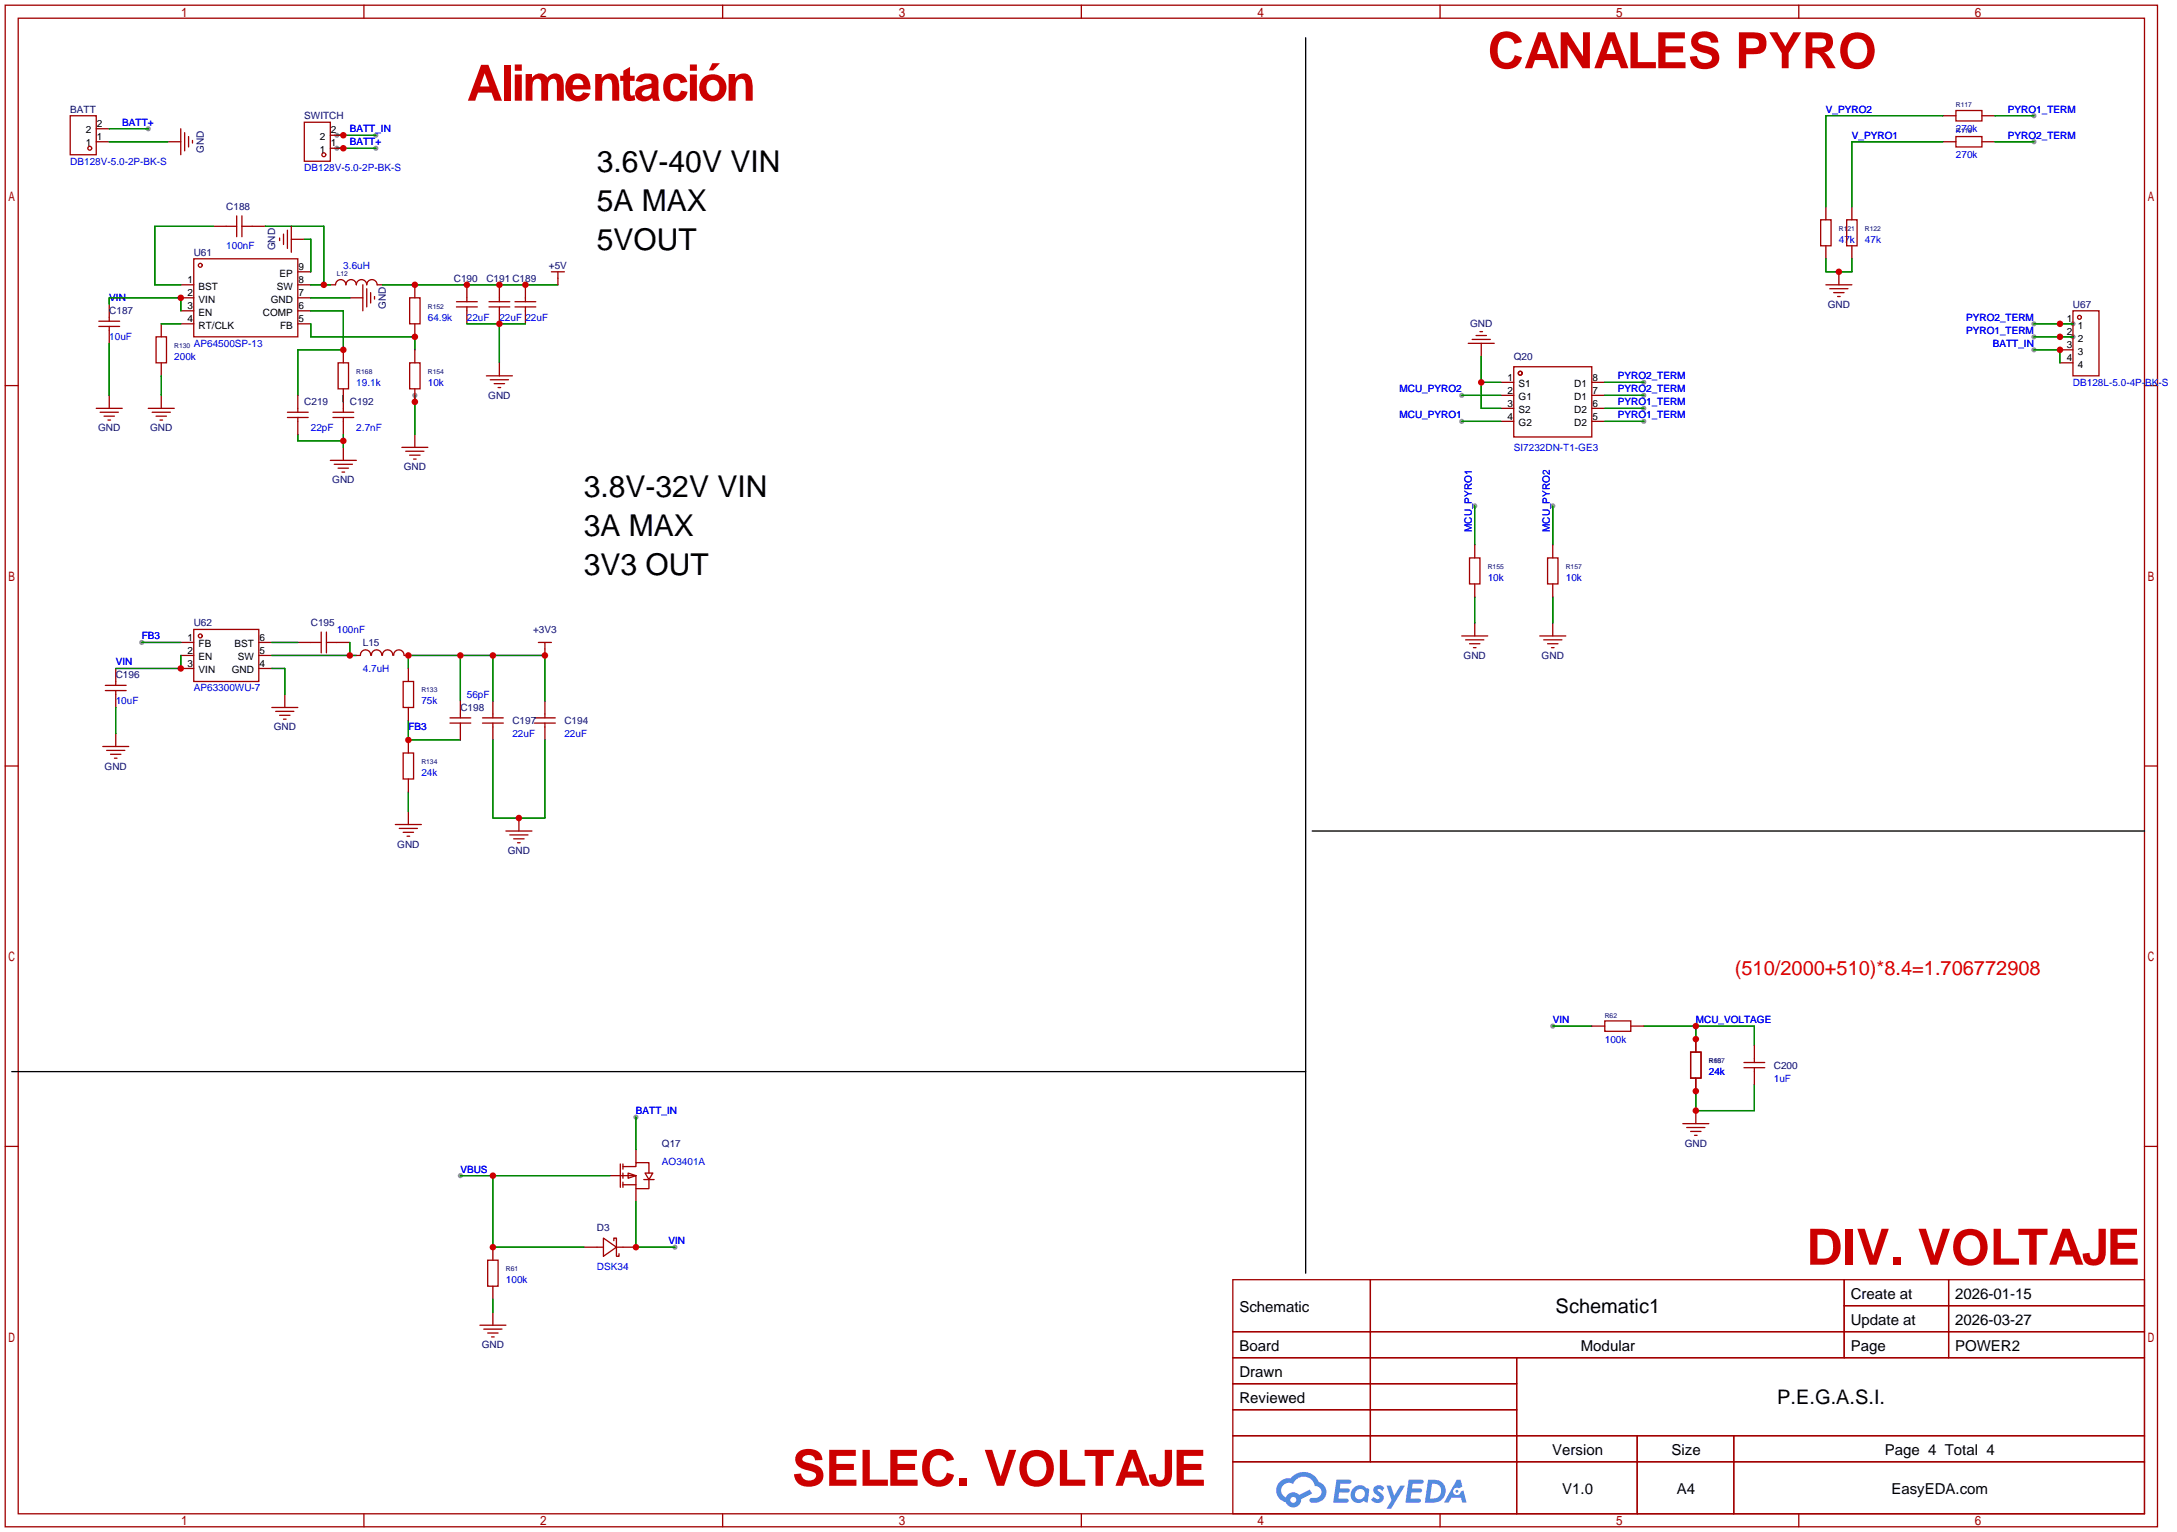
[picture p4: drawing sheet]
<svg xmlns="http://www.w3.org/2000/svg" width="425mm" height="299mm" viewBox="0 0 425 299" stroke-linecap="round" stroke-linejoin="round" font-family="sans-serif">
<g fill="#999">
<circle cx="303.3" cy="200.4" r=".51"/>
<circle cx="73.4" cy="26.4" r=".51"/>
<circle cx="65.8" cy="26.4" r=".51"/>
<circle cx="73.4" cy="29" r=".51"/>
<circle cx="65.8" cy="29" r=".51"/>
<circle cx="89.9" cy="229.6" r=".51"/>
<circle cx="124.2" cy="218.2" r=".51"/>
<circle cx="131.8" cy="243.6" r=".51"/>
<circle cx="285.5" cy="77.2" r=".51"/>
<circle cx="285.5" cy="82.3" r=".51"/>
<circle cx="321.1" cy="74.7" r=".51"/>
<circle cx="321.1" cy="77.2" r=".51"/>
<circle cx="321.1" cy="79.8" r=".51"/>
<circle cx="321.1" cy="82.3" r=".51"/>
<circle cx="288" cy="98.8" r=".51"/>
<circle cx="303.3" cy="98.8" r=".51"/>
<circle cx="29" cy="25.1" r=".51"/>
<circle cx="397.3" cy="22.6" r=".51"/>
<circle cx="397.3" cy="27.7" r=".51"/>
<circle cx="81" cy="77.2" r=".51"/>
<circle cx="27.7" cy="125.5" r=".51"/>
<circle cx="404.9" cy="63.2" r=".51"/>
<circle cx="397.3" cy="63.2" r=".51"/>
<circle cx="404.9" cy="65.8" r=".51"/>
<circle cx="397.3" cy="65.8" r=".51"/>
<circle cx="397.3" cy="68.3" r=".51"/>
</g>
<g fill="none" stroke="#a10000" stroke-width=".25">
<path d="M1 1h420.4v297.2h-420.4zM3.6 3.6h415.2v292.1h-415.2zM71.1 1v2.6M141.1 1v2.6M211.2 1v2.6M281.3 1v2.6M351.3 1v2.6M1 75.3h2.6M418.8 75.3h2.6M1 149.6h2.6M418.8 149.6h2.6M1 223.9h2.6"/>
<path d="M418.8 223.9h2.6M240.8 249.9h178v45.8h-178zM267.7 249.9v35.6M360.2 249.9v15.3M360.2 255h58.6M380.6 249.9v15.3M240.8 260.1h178M240.8 265.2h178M240.8 270.3h55.4M240.8 275.3h55.4M296.2 265.2v30.5M71.1 295.7v2.5"/>
<path d="M141.1 295.7v2.5M211.2 295.7v2.5M240.8 280.4h178M240.8 285.5h178M281.3 295.7v2.5M319.8 280.4v15.3M338.6 280.4v15.3M351.3 295.7v2.5"/>
</g>
<g fill="#5487ff">
<path d="M268.5 290.3a1.3 1.3 0 0 1 1.9 .3l-.4 .6a.54 .54 0 0 0-1-.2l.2 .2a1.58 1.58 0 0 1 1 1.6 1.43 1.43 0 0 1-2.4 .1l.5-.6a.64 .64 0 0 0 .5 .5 .64 .64 0 0 0 .6-.3l-.1-.2a1.35 1.35 0 0 1-1-1.8z"/>
<path d="M270.8 290.2h.8l.7 1.9 1.2-1.9h.9l-2.7 4.5h-.9l1-1.7z"/>
<path d="M261 289h1.7a1.31 1.31 0 0 1 1.2 .2 .4 .4 0 0 1-.3 .6h-1.8l-.1 .9h1.6a.4 .4 0 0 1 .3 .4 .4 .4 0 0 1-.4 .4h-1.6l-.2 1.2h.8a1.23 1.23 0 0 1 1.2 .2 .39 .39 0 0 1-.4 .6h-2.6z"/>
<path d="M275.1 289h1.7a1.32 1.32 0 0 1 1.2 .2 .39 .39 0 0 1-.3 .6h-1.8l-.1 .9h1.6a.4 .4 0 0 1 .4 .4 .4 .4 0 0 1-.5 .4h-1.6l-.2 1.2h.8a1.23 1.23 0 0 1 1.2 .2 .39 .39 0 0 1-.4 .6h-2.6z"/>
<path d="M284.5 289h.8l.3 1.3-.6 .4a.75 .75 0 0 0-1.1 .3 .75 .75 0 0 0 .5 1 .75 .75 0 0 0 .9-.6l.5-.3 .6 2.4h-.8l-.3-1h-1.8l-.5 1h-1z"/>
<path d="M278.9 289l-.6 4.5h1.4a2.27 2.27 0 0 0 2.7-2.3 2.27 2.27 0 0 0-2.7-2.2zM279.7 289.8a1.5 1.5 0 0 1 1.8 1.5 1.5 1.5 0 0 1-1.9 1.4h-.3z"/>
<path d="M264.4 290.6a1.6 1.6 0 0 0-.4 2.3 1.6 1.6 0 0 0 2.3 .2l.8 .4 .3-2.5-.1-.3h-.5a1.58 1.58 0 0 0-2.4-.1zM265 291.1a.99 .99 0 0 1 1.6 .3 .99 .99 0 0 1-.9 1.4 .94 .94 0 0 1-1-.5 .94 .94 0 0 1 .3-1.2z"/>
<path d="M250 289.4a2.37 2.37 0 0 0 1.1 4 1.54 1.54 0 0 0 1.8 1 1.54 1.54 0 0 0 1.2-1.6l2.2-1.1-.5-.8-2.1 1.1a1.57 1.57 0 0 0-2.6 .4 1.5 1.5 0 0 1-.7-2.1 1.5 1.5 0 0 1 2.2-.5 2.23 2.23 0 0 1 2.3-1.4 2.23 2.23 0 0 1 1.9 1.8 1.16 1.16 0 0 1 1.3 1.1 1.16 1.16 0 0 1-1.1 1.3h-.7a.47 .47 0 0 0-.5 .3 .47 .47 0 0 0 .4 .6 2.17 2.17 0 0 0 2.5-1 2.17 2.17 0 0 0-.4-2.7l-.7-.4a3.2 3.2 0 0 0-5.5-.7l-1.1 .1zM252 292.9a.6 .6 0 0 1 1.2 0 .6 .6 0 0 1-1.2 0z"/>
<circle cx="284.6" cy="291.3" r=".28"/>
</g>
<path d="M255 7.4v241.3M256.3 162.3h162.5M2.3 209.3h252.7" fill="none" stroke="#000" stroke-width=".25"/>
<g fill="none" stroke="#008700" stroke-width=".25">
<path d="M21.3 27.7h11.5M21.3 25.1h7.7M65.8 26.4h7.6M65.8 29h7.6M379.5 27.7h-17.8v12.7M379.5 22.6h-22.9v17.8M389.6 27.7h7.7M389.6 22.6h7.7M21.3 59.4v-1.2h14v2.5M41.7 44.2h-11.5v11.4h5.1M51.8 44.2h11.4v11.4M59.4 46.7h1.3v6.4"/>
<path d="M60.7 58.2h7.6M60.7 55.6h3.8M74.7 55.6h34.3M356.6 50.5v2.6h5.1v-2.6M21.3 67.1v10.1M31.5 63.2h3.8M31.5 73.4v3.8M60.7 63.2v2.6h20.3v2.5M60.7 60.7h6.4v7.6h-8.9v8.9M67.1 77.2v1.3M81 77.2v7.6M91.2 63.2h11.4"/>
<path d="M97.5 63.2v7.7M285.5 77.2h7.6M289.3 69.6v10.2h3.8M289.3 74.7h3.8M313.4 77.2h7.7M313.4 74.7h7.7M313.4 79.8h7.7M397.3 65.8h7.6M397.3 68.3h5v2.6M397.3 63.2h7.6M58.2 84.8v1.3h8.9M67.1 84.8v2.6"/>
<path d="M285.5 82.3h7.6M288 98.8v7.6M303.3 98.8v7.6M313.4 82.3h7.7M288 116.6v5.1M303.3 116.6v5.1M22.6 138.2v5.1M27.7 125.5h7.6M35.3 128v2.6h-12.7M53.1 130.6h2.5v5M53.1 125.5h5.1M53.1 128h16.5"/>
<path d="M68.3 125.5v2.5M79.8 130.6v-2.6h26.6v8.9M89.9 128v8.9M96.3 128v8.9M79.8 140.7v3.8h10.1M79.8 154.7v3.8M96.3 144.5v15.3h10.1v-15.3M124.2 218.2v6.3M303.3 200.4h7.6M321.1 200.4h21.5v3.8M331.2 200.4v2.5M342.6 211.8v5.1h-11.4v-3.8"/>
<path d="M89.9 229.6h29.2M96.3 229.6v14h17.7M124.2 234.7v8.9h7.6M96.3 253.7v2.6"/>
</g>
<g fill="none" stroke="#a10000" stroke-width=".25">
<path d="M13.7 22.6h5.1v7.6h-5.1zM18.8 27.7h2.5M18.8 25.1h2.5M32.8 27.7h2.5M35.3 25.1v5.1M36.1 25.9v3.6M36.8 26.7v2M37.6 27.4v.5M59.4 23.9h5.1v7.6h-5.1zM64.5 29h2.6M64.5 26.4h2.6M379.5 27.7h2.5"/>
<path d="M379.5 22.6h2.5M382 21.6h5.1v2h-5.1zM382 26.7h5.1v2h-5.1zM387.1 27.7h2.5M387.1 22.6h2.5M21.3 59.4v3.3M35.3 55.6h2.5M35.3 58.2h2.5M37.8 50.5h20.4v15.3h-20.4zM41.7 44.2h4.5M46.2 42.2v4M47.2 44.2h4.6"/>
<path d="M47.2 42.2v4M54.6 46.5v.5M55.4 45.7v2.1M56.1 45v3.5M56.9 46.7h2.5M56.9 44.2v5.1M58.2 55.6h2.5M58.2 58.2h2.5M58.2 53.1h2.5M64.5 55.6h1a1.02 1.02 0 0 1 1.1-1 1.02 1.02 0 0 1 1 1 1.02 1.02 0 0 1 1-1 1.02 1.02 0 0 1 1 1 1.02 1.02 0 0 1 1-1 1.02 1.02 0 0 1 1 1 1.02 1.02 0 0 1 1-1 1.02 1.02 0 0 1 1.1 1h1M68.3 58.2h2.6M70.9 55.6v5.1"/>
<path d="M71.6 56.4v3.5M72.4 57.2v2M73.2 57.9v.5M80 58.2h2v5h-2zM81 55.6v2.6M89.2 59.9h4M89.2 58.9h4M91.2 55.6v3.3M91.2 59.9v3.3M95.5 59.9h4.1M95.5 58.9h4.1M97.5 55.6v3.3"/>
<path d="M97.5 59.9v3.3M100.6 59.9h4M100.6 58.9h4M102.6 55.6v3.3M102.6 59.9v3.3M107.7 53.1h2.5M109 53.1v2.5M355.6 42.9h2v5.1h-2zM356.6 40.4v2.5M356.6 48v2.5M356.6 55.6h5.1M357.4 56.4h3.5"/>
<path d="M358.1 57.2h2.1M358.9 57.9h.5M359.2 53.1v2.5M360.7 42.9h2v5.1h-2zM361.7 40.4v2.5M361.7 48v2.5M18.8 79.8h5.1M19.3 63.8h4.1M19.3 62.7h4.1M21.3 63.8v3.3M21.3 77.2v2.6M29 79.8h5"/>
<path d="M30.5 65.8h2v5.1h-2zM31.5 63.2v2.6M31.5 70.9v2.5M31.5 77.2v2.6M35.3 60.7h2.5M35.3 63.2h2.5M58.2 60.7h2.5M58.2 63.2h2.5M58.2 77.2v3.3M66 70.9h2.1v5h-2.1zM67.1 68.3v2.6M67.1 75.9v4.6"/>
<path d="M80 70.9h2v5h-2zM81 63.2v2.6M81 68.3v2.6M81 75.9v2.6M95 73.4h5.1M95.8 74.2h3.5M96.5 74.9h2.1M97.3 75.7h.5M97.5 70.9v2.5M286.8 67.1h5M287.5 66.3h3.6M288.3 65.5h2"/>
<path d="M289.1 64.8h.5M289.3 67.1v2.5M293.1 74.7h2.6M293.1 77.2h2.6M293.1 79.8h2.6M295.7 71.6h15.2v13.7h-15.2zM310.9 74.7h2.5M310.9 77.2h2.5M310.9 79.8h2.5M402.3 63.2h2.6M402.3 65.8h2.6M402.3 68.3h2.6"/>
<path d="M402.3 70.9h2.6M404.9 60.7h5.1v12.7h-5.1zM19.6 80.5h3.5M20.3 81.3h2.1M21.1 82h.5M29.7 80.5h3.6M30.5 81.3h2M31.2 82h.5M56.1 80.5h4.1M56.1 81.5h4.1M58.2 81.5v3.3M64.5 89.9h5.1"/>
<path d="M65 80.5h4.1M65 81.5h4.1M65.3 90.7h3.5M66 91.4h2.1M66.8 92.2h.5M67.1 81.5v3.3M67.1 87.4v2.5M78.5 87.4h5.1M79.2 88.1h3.6M80 88.9h2M80.8 89.7h.5M81 84.8v2.6"/>
<path d="M293.1 82.3h2.6M310.9 82.3h2.5M287 109h2.1v5h-2.1zM288 106.4v2.6M288 114v2.6M302.3 109h2v5h-2zM303.3 106.4v2.6M303.3 114v2.6M20.6 134.9h4M20.6 133.9h4M22.6 130.6v3.3M22.6 134.9v3.3"/>
<path d="M35.3 125.5h2.5M35.3 128h2.5M35.3 130.6h2.5M37.8 122.9h12.7v10.2h-12.7zM50.5 125.5h2.6M50.5 128h2.6M50.5 130.6h2.6M53.1 138.2h5.1M53.8 138.9h3.6M54.6 139.7h2M55.6 135.6v2.6M58.2 125.5h4.5"/>
<path d="M62.7 123.4v4.1M63.8 125.5h4.5M63.8 123.4v4.1M69.6 128h.8M70.4 128a1.01 1.01 0 0 1 1-1.1 1.01 1.01 0 0 1 1 1.1M72.5 128a1.01 1.01 0 0 1 1.1-1.1 1.01 1.01 0 0 1 1 1.1M74.7 128a1.01 1.01 0 0 1 1-1.1 1.01 1.01 0 0 1 1 1.1M76.9 128a1.01 1.01 0 0 1 1-1.1 1.01 1.01 0 0 1 1 1.1M78.7 133.1h2.1v5.1h-2.1zM79 128h.8M79.8 130.6v2.5M79.8 138.2v2.5"/>
<path d="M89.9 136.9v3.3M96.3 136.9v3.3M105.2 125.5h2.5M106.4 125.5v2.5M106.4 136.9v3.3M285.5 124.2h5.1M286.3 125h3.5M287 125.7h2.1M287.8 126.5h.5M288 121.7v2.5M300.7 124.2h5.1M301.5 125h3.6"/>
<path d="M302.3 125.7h2M303 126.5h.5M303.3 121.7v2.5M20.1 145.8h5M20.8 146.6h3.6M21.6 147.3h2M22.4 148.1h.5M22.6 143.3v2.5M55.4 140.5h.5M78.7 147.1h2.1v5h-2.1zM79.8 144.5v2.6M79.8 152.1v2.6"/>
<path d="M79.8 158.5v2.5M87.9 141.2h4M87.9 140.2h4M89.9 141.2v3.3M94.2 141.2h4.1M94.2 140.2h4.1M96.3 141.2v3.3M101.3 159.8v2.5M104.4 141.2h4.1M104.4 140.2h4.1M106.4 141.2v3.3M77.2 161h5.1"/>
<path d="M78 161.8h3.5M78.7 162.6h2.1M79.5 163.3h.5M98.8 162.3h5.1M99.6 163.1h3.5M100.3 163.8h2.1M101.1 164.6h.5M313.4 199.4h5.1v2h-5.1zM310.9 200.4h2.5M318.5 200.4h2.6M328.7 219.5h5.1M330.2 205.5h2v5.1h-2z"/>
<path d="M331.2 202.9v2.6M331.2 210.6v2.5M331.2 216.9v2.6M340.6 208.5h4.1M340.6 207.5h4.1M342.6 204.2v3.3M342.6 208.5v3.3M119.1 229.6h5.1v2.6h2.5v-1.8M121.2 227.3v4.6M121.7 227.8h2.5v-.7h2.5v2M121.7 231.4h2.5M121.7 227.3v1"/>
<path d="M121.7 229.1v1M121.7 230.9v1M122.7 229.1l1.5 .5-1.5 .5zM124.2 224.5v2.6M124.2 232.2v2.5M125.7 230.4h2.1M126 229.1h1.5l-.8 1.3zM329.4 220.2h3.6M330.2 221h2M331 221.7h.5M93.7 258.8h5.1M94.5 259.6h3.5"/>
<path d="M95.2 246.1h2.1v5.1h-2.1zM96.3 243.6v2.5M96.3 251.2v2.5M96.3 256.3v2.5M114 243.6h3.9M117.9 241.8l2.5 1.8-2.5 1.8zM119.9 242.3v-.5h.5v3.6h.5v-.5M120.4 243.6h3.8M95.2 260.3h2.1M96 261.1h.5"/>
<circle cx="17.5" cy="29" r=".38"/>
<circle cx="63.2" cy="30.2" r=".38"/>
<circle cx="39.1" cy="51.8" r=".38"/>
<circle cx="296.9" cy="72.9" r=".38"/>
<circle cx="406.1" cy="62" r=".38"/>
<circle cx="39.1" cy="124.2" r=".38"/>
</g>
<g fill="#c00">
<circle cx="331.2" cy="200.4" r=".63"/>
<circle cx="331.2" cy="202.9" r=".63"/>
<circle cx="331.2" cy="216.9" r=".63"/>
<circle cx="331.2" cy="213.1" r=".63"/>
<circle cx="67.1" cy="26.4" r=".63"/>
<circle cx="67.1" cy="29" r=".63"/>
<circle cx="96.3" cy="229.6" r=".63"/>
<circle cx="96.3" cy="243.6" r=".63"/>
<circle cx="124.2" cy="243.6" r=".63"/>
<circle cx="289.3" cy="74.7" r=".63"/>
<circle cx="35.3" cy="58.2" r=".63"/>
<circle cx="63.2" cy="55.6" r=".63"/>
<circle cx="91.2" cy="55.6" r=".63"/>
<circle cx="97.5" cy="55.6" r=".63"/>
<circle cx="102.6" cy="55.6" r=".63"/>
<circle cx="81" cy="55.6" r=".63"/>
<circle cx="81" cy="65.8" r=".63"/>
<circle cx="81" cy="78.5" r=".63"/>
<circle cx="67.1" cy="68.3" r=".63"/>
<circle cx="67.1" cy="86.1" r=".63"/>
<circle cx="97.5" cy="63.2" r=".63"/>
<circle cx="35.3" cy="130.6" r=".63"/>
<circle cx="68.3" cy="128" r=".63"/>
<circle cx="79.8" cy="144.5" r=".63"/>
<circle cx="79.8" cy="128" r=".63"/>
<circle cx="89.9" cy="128" r=".63"/>
<circle cx="96.3" cy="128" r=".63"/>
<circle cx="106.4" cy="128" r=".63"/>
<circle cx="101.3" cy="159.8" r=".63"/>
<circle cx="359.2" cy="53.1" r=".63"/>
<circle cx="402.3" cy="63.2" r=".63"/>
<circle cx="402.3" cy="65.8" r=".63"/>
<circle cx="402.3" cy="68.3" r=".63"/>
</g>
<g font-size="9.8" fill="#c00">
<text x="290.6" y="13.3">CANALES PYRO</text>
<text x="91.2" y="19.7">Alimentación</text>
<text x="352.8" y="247">DIV. VOLTAJE</text>
<text x="154.7" y="290.2">SELEC. VOLTAJE</text>
</g>
<g font-size="5.9">
<text x="116.6" y="33.5">3.6V-40V VIN</text>
<text x="116.6" y="41.2">5A MAX</text>
<text x="116.6" y="48.8">5VOUT</text>
<text x="114" y="97">3.8V-32V VIN</text>
<text x="114" y="104.7">3A MAX</text>
<text x="114" y="112.3">3V3 OUT</text>
</g>
<text font-size="3.9" fill="#f00" x="338.8" y="190.3">(510/2000+510)*8.4=1.706772908</text>
<g font-size="3.9">
<text x="303.8" y="256.4">Schematic1</text>
<text x="347.1" y="274.2">P.E.G.A.S.I.</text>
</g>
<g font-size="2.9">
<text x="242.1" y="256.2">Schematic</text>
<text x="361.5" y="253.7">Create at</text>
<text x="381.9" y="253.7">2026-01-15</text>
<text x="242.1" y="263.9">Board</text>
<text x="308.8" y="263.9">Modular</text>
<text x="361.5" y="258.8">Update at</text>
<text x="361.5" y="263.9">Page</text>
<text x="381.9" y="258.8">2026-03-27</text>
<text x="381.9" y="263.9">POWER2</text>
<text x="242.1" y="268.9">Drawn</text>
<text x="242.1" y="274">Reviewed</text>
<text x="303.2" y="284.2">Version</text>
<text x="326.5" y="284.2">Size</text>
<text x="368.1" y="284.2">Page 4 Total 4</text>
<text x="305.1" y="291.8">V1.0</text>
<text x="327.5" y="291.8">A4</text>
<text x="369.4" y="291.8">EasyEDA.com</text>
</g>
<g font-size="2" fill="#000080">
<text x="13.7" y="22">BATT</text>
<text x="59.4" y="23.3">SWITCH</text>
<text x="39.8" y="29.9" transform="rotate(-90 39.8 29.9)">GND</text>
<text x="44.2" y="41.1">C188</text>
<text x="37.8" y="50">U61</text>
<text x="53.8" y="48.9" transform="rotate(-90 53.8 48.9)">GND</text>
<text x="107.2" y="52.5">+5V</text>
<text x="88.6" y="55">C190</text>
<text x="95" y="55">C191 C189</text>
<text x="21.3" y="61.4">C187</text>
<text x="75.4" y="60.3" transform="rotate(-90 75.4 60.3)">GND</text>
<text x="287.1" y="63.9">GND</text>
<text x="357" y="60.1">GND</text>
<text x="404.9" y="60.1">U67</text>
<text x="295.7" y="70.3">Q20</text>
<text x="95.4" y="77.9">GND</text>
<text x="59.4" y="79.2">C219</text>
<text x="68.3" y="79.2">C192</text>
<text x="19.2" y="84.3">GND</text>
<text x="29.3" y="84.3">GND</text>
<text x="64.9" y="94.4">GND</text>
<text x="78.9" y="91.9">GND</text>
<text x="37.8" y="122.4">U62</text>
<text x="60.7" y="122.4">C195</text>
<text x="104.1" y="123.6">+3V3</text>
<text x="70.9" y="126.2">L15</text>
<text x="285.9" y="128.7">GND</text>
<text x="301.1" y="128.7">GND</text>
<text x="22.6" y="132.5">C196</text>
<text x="53.5" y="142.7">GND</text>
<text x="89.9" y="138.9">C198</text>
<text x="100.1" y="141.4">C197</text>
<text x="110.2" y="141.4">C194</text>
<text x="20.4" y="150.3">GND</text>
<text x="77.6" y="165.5">GND</text>
<text x="99.2" y="166.8">GND</text>
<text x="346.5" y="208.7">C200</text>
<text x="129.3" y="224">Q17</text>
<text x="329" y="224">GND</text>
<text x="116.6" y="240.5">D3</text>
<text x="94.1" y="263.3">GND</text>
</g>
<g font-size="2" fill="#00f">
<text x="356.6" y="22">V_PYRO2</text>
<text x="392.2" y="22">PYRO1_TERM</text>
<text x="23.9" y="24.6">BATT+</text>
<text x="68.3" y="25.8">BATT_IN</text>
<text x="68.3" y="28.4">BATT+</text>
<text x="361.7" y="27.1">V_PYRO1</text>
<text x="382" y="25.8">270k</text>
<text x="392.2" y="27.1">PYRO2_TERM</text>
<text x="13.7" y="32.2">DB128V-5.0-2P-BK-S</text>
<text x="59.4" y="33.5">DB128V-5.0-2P-BK-S</text>
<text x="382" y="30.9">270k</text>
<text x="359.2" y="47.4">47k</text>
<text x="364.2" y="47.4">47k</text>
<text x="44.2" y="48.7">100nF</text>
<text x="67.1" y="52.5">3.6uH</text>
<text x="21.3" y="58.9">VIN</text>
<text x="83.6" y="62.7">64.9k</text>
<text x="91.2" y="62.7">22uF</text>
<text x="97.5" y="62.7">22uF</text>
<text x="102.6" y="62.7">22uF</text>
<text x="384" y="62.7">PYRO2_TERM</text>
<text x="384" y="65.2">PYRO1_TERM</text>
<text x="21.3" y="66.5">10uF</text>
<text x="34" y="70.3">200k</text>
<text x="37.8" y="67.7">AP64500SP-13</text>
<text x="389.2" y="67.7">BATT_IN</text>
<text x="69.6" y="75.4">19.1k</text>
<text x="83.6" y="75.4">10k</text>
<text x="273.3" y="76.6">MCU_PYRO2</text>
<text x="316" y="74.1">PYRO2_TERM</text>
<text x="316" y="76.6">PYRO2_TERM</text>
<text x="404.9" y="75.4">DB128L-5.0-4P-BK-S</text>
<text x="273.3" y="81.7">MCU_PYRO1</text>
<text x="316" y="79.2">PYRO1_TERM</text>
<text x="316" y="81.7">PYRO1_TERM</text>
<text x="60.7" y="84.3">22pF</text>
<text x="69.6" y="84.3">2.7nF</text>
<text x="295.7" y="88.1">SI7232DN-T1-GE3</text>
<text x="287.5" y="103.9" transform="rotate(-90 287.5 103.9)">MCU_PYRO1</text>
<text x="302.7" y="103.9" transform="rotate(-90 302.7 103.9)">MCU_PYRO2</text>
<text x="290.6" y="113.5">10k</text>
<text x="305.8" y="113.5">10k</text>
<text x="27.7" y="124.9">FB3</text>
<text x="65.8" y="123.6">100nF</text>
<text x="22.6" y="130">VIN</text>
<text x="70.9" y="131.2">4.7uH</text>
<text x="22.6" y="137.6">10uF</text>
<text x="37.8" y="135.1">AP63300WU-7</text>
<text x="82.3" y="137.6">75k</text>
<text x="91.2" y="136.3">56pF</text>
<text x="79.8" y="142.7">FB3</text>
<text x="100.1" y="143.9">22uF</text>
<text x="110.2" y="143.9">22uF</text>
<text x="82.3" y="151.6">24k</text>
<text x="303.3" y="199.8">VIN</text>
<text x="313.4" y="203.6">100k</text>
<text x="331.2" y="199.8">MCU_VOLTAGE</text>
<text x="333.8" y="210">24k</text>
<text x="346.5" y="211.3">1uF</text>
<text x="124.2" y="217.6">BATT_IN</text>
<text x="129.3" y="227.5">AO3401A</text>
<text x="89.9" y="229">VBUS</text>
<text x="130.6" y="243">VIN</text>
<text x="98.8" y="250.6">100k</text>
<text x="116.6" y="248.1">DSK34</text>
</g>
<g font-size="2">
<text x="16.8" y="28.6">1</text>
<text x="16.8" y="26.1">2</text>
<text x="18.9" y="27.3">1</text>
<text x="18.9" y="24.8">2</text>
<text x="62.5" y="29.9">1</text>
<text x="62.5" y="27.3">2</text>
<text x="64.6" y="28.6">1</text>
<text x="64.6" y="26.1">2</text>
<text x="58.3" y="52.7">9</text>
<text x="36.6" y="55.3">1</text>
<text x="36.6" y="57.8">2</text>
<text x="38.8" y="56.5">BST</text>
<text x="38.8" y="59.1">VIN</text>
<text x="52.9" y="59.1">GND</text>
<text x="54.1" y="56.5">SW</text>
<text x="54.6" y="54">EP</text>
<text x="58.3" y="57.8">7</text>
<text x="58.3" y="55.3">8</text>
<text x="36.6" y="60.4">3</text>
<text x="36.6" y="62.9">4</text>
<text x="38.8" y="61.6">EN</text>
<text x="38.8" y="64.2">RT/CLK</text>
<text x="51.4" y="61.6">COMP</text>
<text x="54.7" y="64.2">FB</text>
<text x="58.3" y="62.9">5</text>
<text x="58.3" y="60.4">6</text>
<text x="403.7" y="62.9">1</text>
<text x="403.7" y="65.4">2</text>
<text x="405.8" y="64.2">1</text>
<text x="403.7" y="68">3</text>
<text x="403.7" y="70.5">4</text>
<text x="405.8" y="66.7">2</text>
<text x="405.8" y="69.2">3</text>
<text x="405.8" y="71.8">4</text>
<text x="294.4" y="74.3">1</text>
<text x="294.4" y="76.9">2</text>
<text x="296.6" y="75.6">S1</text>
<text x="307.5" y="75.6">D1</text>
<text x="311" y="76.9">7</text>
<text x="311" y="74.3">8</text>
<text x="294.4" y="79.4">3</text>
<text x="294.4" y="81.9">4</text>
<text x="296.6" y="78.1">G1</text>
<text x="296.6" y="80.7">S2</text>
<text x="296.6" y="83.2">G2</text>
<text x="307.5" y="83.2">D2</text>
<text x="307.5" y="80.7">D2</text>
<text x="307.5" y="78.1">D1</text>
<text x="311" y="81.9">5</text>
<text x="311" y="79.4">6</text>
<text x="36.6" y="125.1">1</text>
<text x="50.7" y="125.1">6</text>
<text x="36.6" y="127.7">2</text>
<text x="36.6" y="130.2">3</text>
<text x="38.8" y="126.4">FB</text>
<text x="38.8" y="128.9">EN</text>
<text x="38.8" y="131.5">VIN</text>
<text x="45.3" y="131.5">GND</text>
<text x="45.8" y="126.4">BST</text>
<text x="46.5" y="128.9">SW</text>
<text x="50.7" y="130.2">4</text>
<text x="50.7" y="127.7">5</text>
</g>
<g font-size="1.3" fill="#000080">
<text x="382" y="20.9">R117</text>
<text x="382" y="26">R118</text>
<text x="359.2" y="45.1">R121</text>
<text x="364.2" y="45.1">R122</text>
<text x="65.8" y="54">L12</text>
<text x="83.6" y="60.3">R152</text>
<text x="34" y="67.9">R130</text>
<text x="69.6" y="73">R168</text>
<text x="83.6" y="73">R154</text>
<text x="290.6" y="111.1">R155</text>
<text x="305.8" y="111.1">R157</text>
<text x="82.3" y="135.2">R133</text>
<text x="82.3" y="149.2">R134</text>
<text x="313.4" y="198.7">R62</text>
<text x="333.8" y="207.6">R63</text>
<text x="333.8" y="207.6">R167</text>
<text x="98.8" y="248.3">R61</text>
</g>
</svg>
